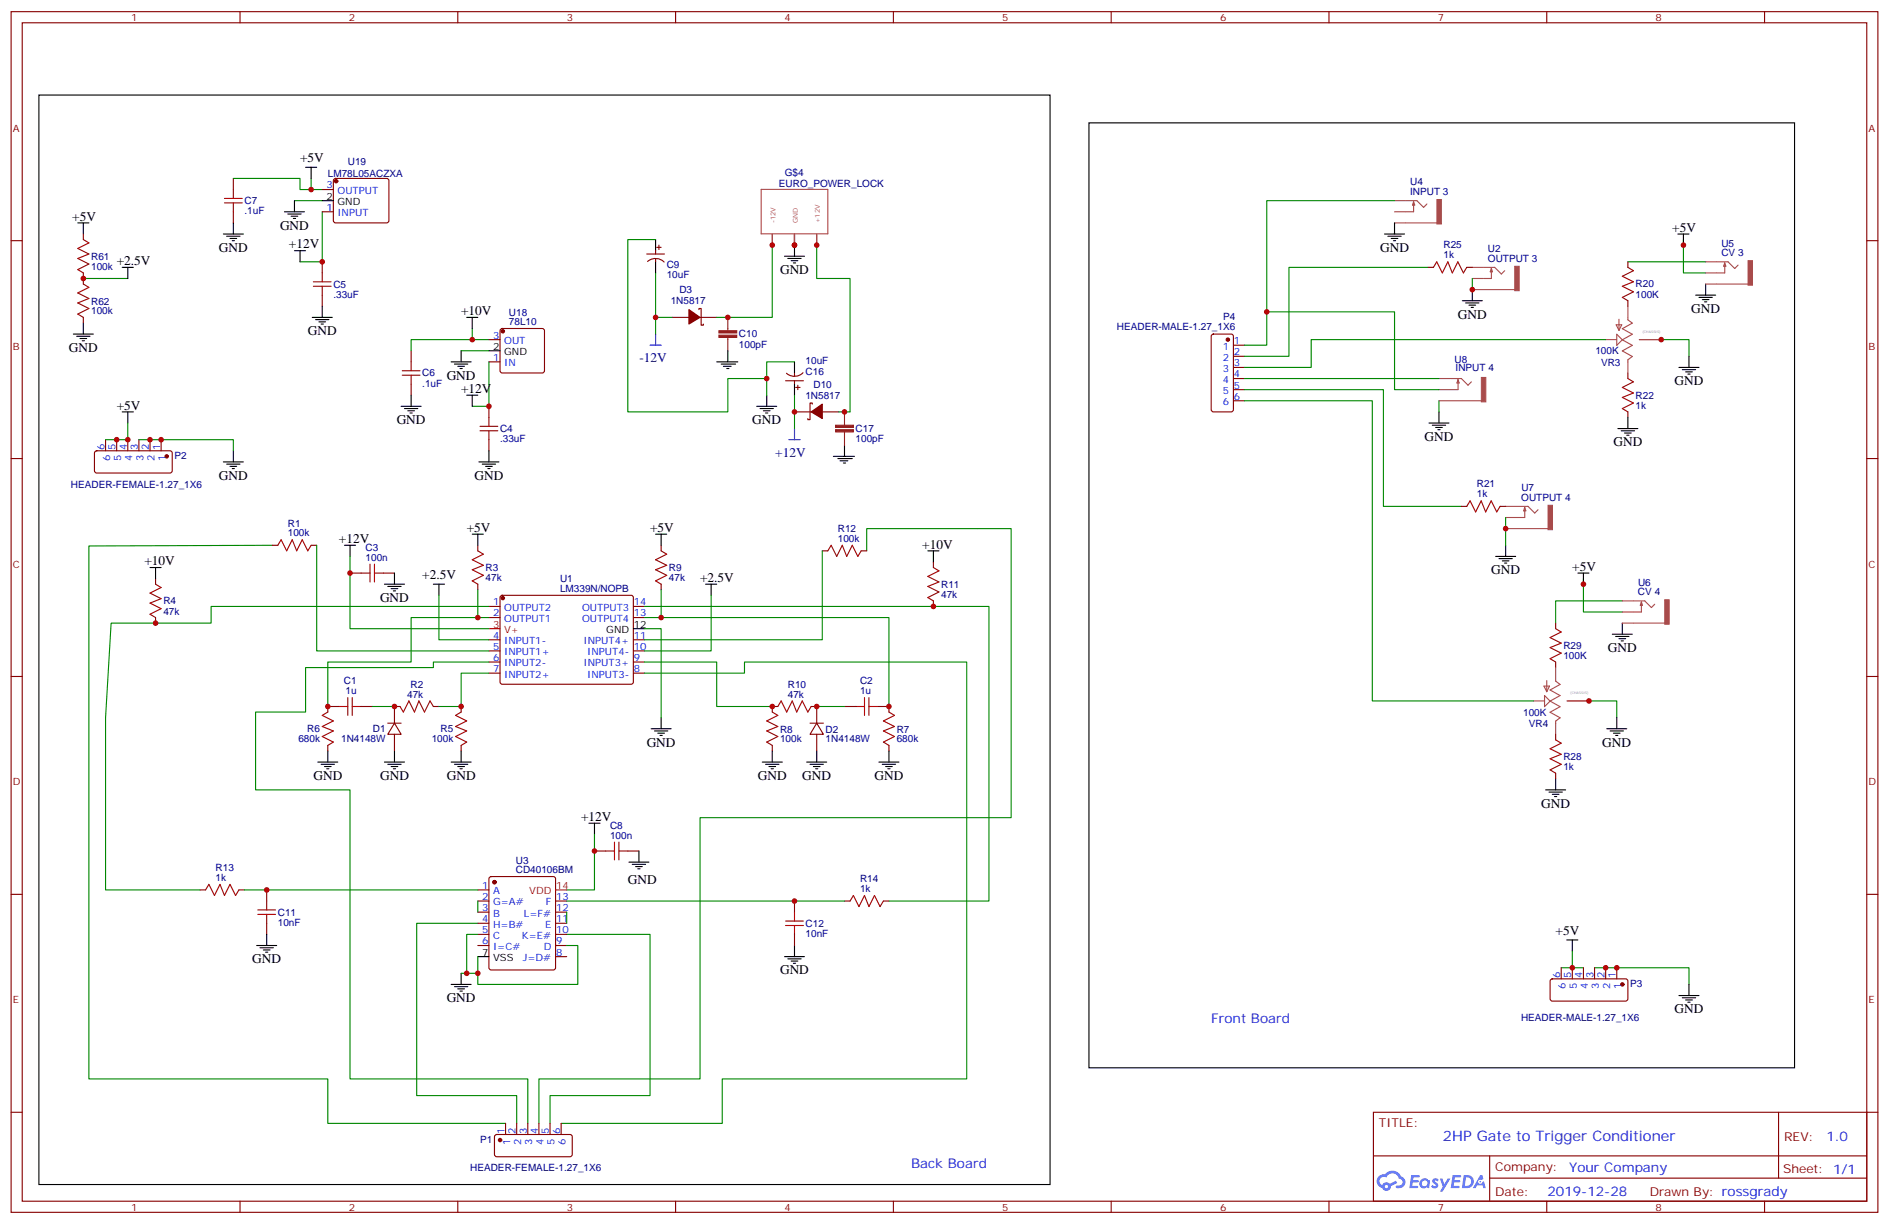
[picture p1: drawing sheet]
<svg xmlns="http://www.w3.org/2000/svg" width="600mm" height="388mm" viewBox="0 0 600 388" stroke-linecap="round" stroke-linejoin="round" font-family="sans-serif">
<g fill="none" stroke="#870000" stroke-width=".35">
<path d="M3.5 3.7h592.7v381h-592.7zM7.1 7.2h585.6v374h-585.6zM76.2 3.7v3.5M145.3 3.7v3.5M214.5 3.7v3.5M283.6 3.7v3.5M352.8 3.7v3.5M421.9 3.7v3.5M491.1 3.7v3.5M560.2 3.7v3.5M3.5 76.4h3.6M592.7 76.4h3.5"/>
<path d="M3.5 145.5h3.6M592.7 145.5h3.5M3.5 214.7h3.6M592.7 214.7h3.5M3.5 283.8h3.6M592.7 283.8h3.5M3.5 353h3.6M436 353h156.7v28.2h-156.7zM564.7 353v20.9M592.7 353h3.5M436.1 366.8h156.4M472.9 373.9h119.6"/>
<path d="M472.9 366.8v14.1M76.2 381.2v3.5M145.3 381.2v3.5M214.5 381.2v3.5M283.6 381.2v3.5M352.8 381.2v3.5M421.9 381.2v3.5M491.1 381.2v3.5M560.2 381.2v3.5"/>
</g>
<g fill="#5487ff">
<path d="M455 374.1a1.22 1.22 0 0 1 1.7 .3l-.3 .6a.47 .47 0 0 0-.4-.4 .47 .47 0 0 0-.5 .2l.2 .2a1.14 1.14 0 0 1 .7 1.7 1.14 1.14 0 0 1-1.9 0l-.2-.2 .5-.5 .7 .4a.29 .29 0 0 0 .4-.2 .29 .29 0 0 0-.3-.4 1.04 1.04 0 0 1-.6-1.7z"/>
<path d="M448 372.9h2.4l.3 .2-.1 .5h-1.8l-.2 .9h1.6l.3 .3-.4 .4h-1.6l-.1 1.1 1.7 .1 .2 .3-.2 .3h-2.7z"/>
<path d="M461.2 372.9l2.7 .2-.2 .5h-1.8l-.1 .9h1.5l.3 .3-.4 .4h-1.5l-.2 1.1 1.7 .1 .2 .3-.2 .3h-2.6z"/>
<path d="M469.9 372.9h.7l.3 1.2-.6 .4a.69 .69 0 0 0-1 .2 .69 .69 0 0 0 .5 1 .69 .69 0 0 0 .8-.6l.5-.3 .6 2.2h-.8l-.2-.9h-1.7l-.5 .9h-.9z"/>
<path d="M457.1 374h.8l.6 1.8 1.1-1.8h.9l-2.5 4.2h-.9l.9-1.6z"/>
<path d="M464.7 372.9l-.6 4.1h1.4a2.11 2.11 0 0 0 2.4-2.1 2.11 2.11 0 0 0-2.5-2zM465.4 373.6a1.43 1.43 0 0 1 1.7 1.6 1.43 1.43 0 0 1-2.1 1.1z"/>
<path d="M451 374.5a1.54 1.54 0 0 0-.1 2.1 1.54 1.54 0 0 0 2.2 .2l.6 .2 .3-2.3-.6-.3a1.49 1.49 0 0 0-2.4 .1zM451.3 375.5a.95 .95 0 0 1 1.9 0 .95 .95 0 0 1-1.9 0z"/>
<path d="M437.7 373.3a2.18 2.18 0 0 0 1.1 3.7 1.44 1.44 0 0 0 1.6 .9 1.44 1.44 0 0 0 1.2-1.5l2-1-.4-.7-2 .9a1.47 1.47 0 0 0-2.4 .5 1.39 1.39 0 0 1-.6-2 1.39 1.39 0 0 1 2-.4 2.12 2.12 0 0 1 2.1-1.3 2.12 2.12 0 0 1 1.9 1.6 1.14 1.14 0 0 1 1.1 1.5 1.14 1.14 0 0 1-1.7 .7 .43 .43 0 0 0-.5 .3 .43 .43 0 0 0 .4 .5 1.98 1.98 0 0 0 2.6-1.2 1.98 1.98 0 0 0-1.3-2.5 3.1 3.1 0 0 0-5.2-.7l-.9 .1zM439.6 376.6a.55 .55 0 0 1 1.1 0 .55 .55 0 0 1-1.1 0z"/>
<circle cx="470" cy="375" r=".26"/>
</g>
<g fill="none" stroke="#870000" stroke-width=".35">
<path d="M74.1 56.6v3.5M106.1 56.8l.4-.2h16.3l.5 .2 .2 .5v12.7l-.3 .5-.4 .2h-16.3l-.5-.2-.2-.5v-12.7zM26.5 74.3v1.7M74.1 67.2v3.5M102.3 60.1h3.5M102.3 67.2h3.5M208.1 79.6v1M208.5 78.5h1.4M209.2 77.8v1.4M26.5 86.6v3.5M102.3 83.1v3.5M102.3 93.7v3.5"/>
<path d="M205.3 80.6h5.7M205.6 83a3.8 3.8 0 0 1 5.2 .2M208.1 82v1.1M221.9 98.2v-.3h.7v5.3h.7v-.4M453.3 84.8h1.8M465.7 84.8h1.7M516.8 83.1v1.7M516.8 95.4v1.8M26.5 100.7v1.8M130.5 111.3v3.5M155.2 107.8h3.5M155.2 114.8h3.5"/>
<path d="M159 104.5l.5-.3h12.7l.5 .3 .2 .5v12.7l-.3 .5-.4 .2h-12.7l-.5-.3-.3-.4v-12.7zM213.4 100.7h5.3M222.2 100.7h5.3M252.2 118.4v1M254.9 118.3a3.8 3.8 0 0 1-5.2 .1M384.8 106.2l.4-.2h5.7l.6 .4 .1 23.6-.5 .6-5.9 .1-.6-.5-.1-23.5zM391.6 109.5h3.5M391.6 113.1h3.5M391.6 116.6h3.5M516.8 118.4v1.7M33.5 139.5v3.6M37 139.5v3.6"/>
<path d="M40.6 139.5v3.6M44.1 139.5v3.6M47.6 139.5v3.6M51.2 139.5v3.6M130.5 121.9v3.5M155.2 128.9v3.6M155.2 139.5v3.6M249.4 120.8h5.7M252.2 120.8v1.1M252.2 130.7h5.3M252.6 122.9h1.4M253.3 122.2v1.4"/>
<path d="M257.9 128.2v-.3h-.7v5.3h-.7v-.4M261.1 130.7h5.2M391.6 120.1h3.5M391.6 123.6h3.5M391.6 127.2h3.5M516.8 130.7v1.8M30.2 143.3l.5-.2h23.5l.5 .7-.1 5.9-.6 .4-23.6-.1-.4-.6v-5.6zM86.4 173h1.8M98.8 173h1.7M151.7 173v1.8M209.9 173v1.8M261.1 174.8h1.7"/>
<path d="M273.4 174.8h1.8M296.3 178.3v1.8M463.9 160.7h1.8M476.2 160.7h1.8M49.4 183.6v1.8M49.4 196v1.7M111.1 181.9h3.6M121.7 181.9h3.5M151.7 185.4v1.7M155.2 192.4h3.5M155.2 196h3.5M159 189.1l.5-.2 41.2 .1 .4 .6-.1 27.1-.6 .4h-41.2l-.5-.7v-26.8z"/>
<path d="M201.1 192.4h3.5M201.1 196h3.5M209.9 185.4v1.7M296.3 190.7v1.7M493.9 197.7v1.8M155.2 203h3.5M155.2 206.6h3.5M155.2 210.1h3.5M155.2 213.6h3.5M201.1 203h3.5M201.1 206.6h3.5M201.1 210.1h3.5"/>
<path d="M201.1 213.6h3.5M493.9 210.1v1.7M104.1 236.5v1.8M107.6 224.2h-3.5v1.8M114.7 224.2h3.5M123.1 229.5h4.3M125.2 229.5l2.2 3.5h-4.3zM125.2 233v5.3M127 224.2h-1.8v5.3M137.6 224.2h1.7M146.4 224.2v1.8M146.4 236.5v1.8"/>
<path d="M245.2 236.5v1.8M246.9 224.2h-1.7v1.8M257.2 229.5h4.2M257.5 224.2h1.8v5.3M259.3 229.5l2.1 3.5h-4.2zM259.3 233v5.3M268.1 224.2h3.5M278.7 224.2h3.5v1.8M282.2 236.5v1.8M493.9 233v1.8M493.9 245.4v1.7M155.5 278.4l.4-.2h19.8l.5 .2 .2 .5v28.2l-.2 .5-.5 .2h-19.8l-.5-.2-.2-.5v-28.2z"/>
<path d="M188.7 270.1h3.6M199.3 270.1h3.5M63.5 282.4h1.8M75.8 282.4h1.8M84.7 282.4v3.5M84.7 293v3.5M151.7 282.4h3.5M151.7 285.9h3.5M151.7 289.5h3.5M151.7 293h3.5M151.7 296.5h3.5M176.4 285.9h3.5"/>
<path d="M176.4 289.5h3.5M176.4 293h3.5M176.4 296.5h3.5M252.2 285.9v3.6M252.2 296.5v3.5M268.1 285.9h1.8M280.5 285.9h1.7M151.7 300h3.5M176.4 300h3.5M176.4 303.6h3.5M492.4 310.8l.4-.2 23.6 .1 .4 .6v5.9l-.7 .5-23.5-.1-.5-.6v-5.7zM495.7 307.1v3.5"/>
<path d="M499.2 307.1v3.5M502.7 307.1v3.5M506.2 307.1v3.5M509.8 307.1v3.5M513.3 307.1v3.5M160.5 356.5v3.5M164 356.5v3.5M167.6 356.5v3.5M171.1 356.5v3.5M174.6 356.5v3.5M178.2 356.5v3.5M157.2 360.2l.5-.2 23.5 .1 .5 .6-.1 5.9-.6 .5-23.6-.1-.4-.6v-5.7z"/>
</g>
<g fill="none" stroke="#000" stroke-width=".35">
<path d="M12.3 30.2h321.1v345.7h-321.1zM345.7 39h224v299.8h-224zM97 53.1h3.5M98.8 53.1v3.5M24.7 70.7h3.5M26.5 70.7v3.6M70.9 74.3h6.4M72 75h4.2M73 75.7h2.1M73.7 76.4h.7M74.1 70.7v3.6M90.3 67.2h6.4"/>
<path d="M91.4 67.9h4.2M92.4 68.6h2.1M93.1 69.3h.7M93.5 79.6h3.5M93.5 63.7v3.5M95.2 79.6v3.5M102.3 63.7h3.5M208.1 76v3.6M252.2 77.8v3.5M439.6 74.3h6.3M440.6 75h4.3M441.7 75.7h2.1"/>
<path d="M442.4 76.4h.7M442.7 70.7v3.6M532.7 74.3h3.5M534.5 74.3v3.5M38.8 84.8h3.5M40.6 84.8v3.6M102.3 97.2v3.5M208.1 83.1v3.5M249.1 81.3h6.3M250.1 82h4.3M251.2 82.7h2.1M251.9 83.4h.7"/>
<path d="M464.3 95.4h6.3M465.3 96.1h4.2M466.4 96.8h2.1M467.1 97.5h.7M467.4 91.9v3.5M538.3 93.7h6.4M539.4 94.4h4.2M540.5 95.1h2.1M541.2 95.8h.7M541.5 90.1v3.6M23.3 106h6.3M24.3 106.7h4.3"/>
<path d="M25.4 107.4h2.1M26.1 108.1h.7M26.5 102.5v3.5M99.1 100.7h6.4M100.2 101.4h4.2M101.2 102.1h2.2M102 102.8h.7M143.2 114.8h6.4M144.3 115.5h4.2M145.3 116.2h2.2M146 116.9h.8M146.4 111.3v3.5"/>
<path d="M148.2 100.7h3.5M149.9 100.7v3.5M155.2 111.3h3.5M227.5 114.8h6.7M229 115.5h4.5M229.7 116.2h2.4M230.7 116.9h.7M231.1 111.3v3.5M252.2 114.8v3.6M533 116.6h6.4M534.1 117.3h4.2M535.2 118h2.1"/>
<path d="M535.9 118.7h.7M536.2 113.1v3.5M38.8 130.7h3.5M40.6 130.7v3.5M127.4 128.9h6.3M128.4 129.6h4.2M129.5 130.4h2.1M130.2 131.1h.7M130.5 125.4v3.5M148.2 125.4h3.5M149.9 125.4v3.5M240.2 128.9h6.4"/>
<path d="M241.3 129.6h4.2M242.4 130.4h2.1M243.1 131.1h.7M243.4 125.4v3.5M252.2 121.9v3.5M453.7 134.2h6.3M454.7 134.9h4.3M455.8 135.6h2.1M456.5 136.3h.7M456.8 130.7v3.5M513.6 136h6.4M514.7 136.7h4.2"/>
<path d="M515.8 137.4h2.1M516.5 138.1h.7M516.8 132.5v3.5M70.9 146.6h6.4M72 147.3h4.2M73 148h2.1M73.7 148.7h.7M74.1 143.1v3.5M152 146.6h6.4M153.1 147.3h4.2M154.2 148h2.1M154.9 148.7h.7"/>
<path d="M155.2 143.1v3.5M264.6 144.8h6.7M266 145.5h4.6M266.7 146.2h2.5M267.8 146.9h.7M268.1 141.3v3.5M109.4 173h3.5M111.1 173v3.6M149.9 169.5h3.6M151.7 169.5v3.5M208.1 169.5h3.6M209.9 169.5v3.5"/>
<path d="M294.6 174.8h3.5M296.3 174.8v3.5M474.8 176.6h6.4M475.9 177.3h4.2M477 178h2.1M477.7 178.7h.7M478 173v3.6M47.6 180.1h3.6M49.4 180.1v3.5M122.1 185.4h6.3M123.1 186.1h4.3M124.2 186.8h2.1"/>
<path d="M124.9 187.5h.7M125.2 181.9v3.5M137.6 185.4h3.5M139.3 185.4v3.5M201.1 199.5h3.5M224 185.4h3.5M225.8 185.4v3.5M500.9 181.9h3.6M502.7 181.9v3.5M515.1 197.7v3.6M511.9 201.3h6.3M512.9 202h4.3"/>
<path d="M514 202.7h2.1M514.7 203.4h.7M104.1 238.3v3.5M125.2 238.3v3.5M146.4 238.3v3.5M206.7 231.2h6.4M207.8 232h4.2M208.8 232.7h2.2M209.5 233.4h.8M209.9 227.7v3.5M245.2 238.3v3.5M259.3 238.3v3.5"/>
<path d="M282.2 238.3v3.5M510.1 231.2h6.4M511.2 232h4.2M512.2 232.7h2.1M512.9 233.4h.7M513.3 227.7v3.5M100.9 241.8h6.3M102 242.5h4.2M103 243.2h2.1M103.7 243.9h.7M122.1 241.8h6.3M123.1 242.5h4.3"/>
<path d="M124.2 243.2h2.1M124.9 243.9h.7M143.2 241.8h6.4M144.3 242.5h4.2M145.3 243.2h2.2M146 243.9h.8M242 241.8h6.4M243.1 242.5h4.2M244.1 243.2h2.1M244.8 243.9h.7M256.1 241.8h6.4M257.2 242.5h4.2"/>
<path d="M258.2 243.2h2.1M258.9 243.9h.7M279 241.8h6.4M280.1 242.5h4.2M281.2 243.2h2.1M281.9 243.9h.7M490.7 250.6h6.4M491.8 251.4h4.2M492.8 252.1h2.1M493.5 252.8h.7M493.9 247.1v3.5M187 261.2h3.5"/>
<path d="M188.7 261.2v3.6M199.7 273.6h6.3M200.7 274.3h4.3M201.8 275h2.1M202.5 275.7h.7M202.8 270.1v3.5M84.7 296.5v3.5M497.4 298.3h3.5M499.2 298.3v3.5M81.5 300h6.3M82.5 300.7h4.3M83.6 301.4h2.1"/>
<path d="M84.3 302.2h.7M143.2 312.4h6.4M144.3 313.1h4.2M145.3 313.8h2.2M146 314.5h.8M146.4 308.9v3.5M151.7 303.6h3.5M249.1 303.6h6.3M250.1 304.3h4.3M251.2 305h2.1M251.9 305.7h.7M252.2 300v3.6"/>
<path d="M533 315.9h6.4M534.1 316.6h4.2M535.2 317.3h2.1M535.9 318h.7M536.2 312.4v3.5"/>
</g>
<path d="M206.4 109.5h3.5M208.1 106v3.5M250.5 139.5h3.5M252.2 136v3.5" fill="none" stroke="#00f" stroke-width=".35"/>
<g fill="#870000" stroke="#870000" stroke-width=".35">
<path d="M257.5 130.7l3.6-2.5v4.6z"/>
<path d="M218.7 98.2l3.5 2.5-3.5 2.1z"/>
<circle cx="159.6" cy="105.1" r=".53"/>
<circle cx="106.7" cy="57.5" r=".53"/>
<circle cx="159.6" cy="189.8" r=".53"/>
<circle cx="158.7" cy="361.8" r=".53"/>
<circle cx="52.9" cy="144.8" r=".53"/>
<circle cx="157" cy="279.9" r=".53"/>
<circle cx="515.1" cy="312.4" r=".53"/>
<circle cx="389.8" cy="107.8" r=".53"/>
</g>
<path d="M231.1 100.7v4.3M231.1 107.1v4.2M268.1 130.7v4.2M268.1 137.1v4.2" fill="none" stroke="#8c2424" stroke-width=".35"/>
<g fill="#8c2424" stroke="#8c2424" stroke-width=".35">
<path d="M265.3 134.9h5.6v.7h-5.6z"/>
<path d="M265.3 136.3h5.6v.8h-5.6z"/>
<path d="M228.2 105h5.7v.7h-5.7z"/>
<path d="M228.2 106.4h5.7v.7h-5.7z"/>
</g>
<g fill="none" stroke="#008700" stroke-width=".35">
<path d="M74.1 56.6h21.1v3.5h3.6M98.8 56.6v3.5h3.5M93.5 63.7h8.8M102.3 67.2v15.9h-7.1M208.1 76h-8.8v54.7h31.8v-10.6h12.3M245.2 77.8v22.9h-17.7M259.3 77.8v10.6h10.6v42.3h-3.6M442.7 63.7h-40.5v45.8h-7.1M534.5 76v10.6h7M26.5 88.4h14.1M208.1 86.6v19.4M402.2 99h40.5v24.6h14.1"/>
<path d="M453.3 84.8h-44.1v28.3h-14.1M467.4 88.4v3.5M516.8 83.1h24.7M146.4 111.3h8.8M149.9 104.2v3.6h5.3M149.9 107.8h-19.4v3.5M155.2 114.8v14.1h-5.3M208.1 100.7h5.3M252.2 114.8h-8.8v10.6M509.8 107.8h-93.5v8.8h-21.2M527.4 107.8h8.8v5.3M40.6 134.2v5.3h-7.1"/>
<path d="M44.1 139.5h30v3.6M252.2 125.4v10.6M395.1 123.6h44.1v37.1h24.7M395.1 127.2h40.6v95.2h51.1M395.1 120.1h61.7M456.8 127.2v3.5M86.4 173l-58.2 .3v169.1h75.9v14.1h56.4M100.5 173v33.6h54.7M111.1 176.6v22.9h44.1M261.1 174.8v28.2h-56.5M275.2 174.8v-7.1h45.8v91.8h-98.8v82.9h-51.1v14.1M478 164.2v8.8"/>
<path d="M139.3 188.9v14.1h15.9M151.7 187.1v8.9h3.5M151.7 196h-21.2v14.1h-26.4v14.1M155.2 192.4h-88.2v5.3h-31.7l-1.8 30v54.7h30M204.6 199.5h5.3v28.2M204.6 192.4h109.4v93.5h-31.8M209.9 187.1v8.9h-5.3M209.9 196h72.3v28.2M225.8 188.9v17.7h-21.2M502.7 183.6v10.6h12.4M515.1 190.7h-21.2v7M155.2 213.6h-8.8v10.6h-7.1"/>
<path d="M155.2 210.1h-17.6v1.7h-40.6v14.2h-15.9v24.6h30v91.8h56.5v14.1M204.6 210.1h22.9v14.1h17.7M204.6 213.6h31.8v-3.5h70.5v132.3h-77.6v14.1h-51.1M118.2 224.2h7M259.3 224.2h8.8M504.5 222.4h8.8v5.3M188.7 264.8v17.6h-8.8M77.6 282.4h74.1M151.7 293h-19.4v54.7h31.7v8.8M151.7 296.5h-3.5v12.4M151.7 285.9v3.6M179.9 296.5h26.5v51.2h-31.8v8.8"/>
<path d="M179.9 285.9h88.2M179.9 289.5v3.5M151.7 303.6v5.3h-5.3M179.9 300h3.5v12.4h-31.7v-3.5M495.7 307.1h7M499.2 301.8v5.3M506.2 307.1h30v5.3"/>
</g>
<g fill="none" stroke="#a10000" stroke-width=".35">
<path d="M26.5 76l1.7 1.1-3.5 1.7 3.5 1.8-3.5 1.4 3.5 1.8-3.5 1.7 1.8 1.1M71.3 64.4h5.6M71.3 63h5.6M74.1 60.1v2.9M74.1 64.4v2.8M26.5 90.1l1.7 1.1-3.5 1.8 3.5 1.7-3.5 1.4 3.5 1.8-3.5 1.8 1.8 1M99.5 90.8h5.6M99.5 89.4h5.6M102.3 86.6v2.8M102.3 90.8v2.9M455.1 84.8l1-1.7 1.8 3.5 1.8-3.5 1.4 3.5 1.7-3.5 1.8 3.5 1.1-1.8M516.8 84.8l1.8 1.1-3.5 1.8 3.5 1.7-3.5 1.4 3.5 1.8-3.5 1.8 1.7 1"/>
<path d="M127.7 119.1h5.6M127.7 117.7h5.6M130.5 114.8v2.9M130.5 119.1v2.8M152.4 136.7h5.6M152.4 135.3h5.6M155.2 132.5v2.8M155.2 136.7v2.8M516.8 120.1l1.8 1.1-3.5 1.7 3.5 1.8-3.5 1.4 3.5 1.8-3.5 1.7 1.7 1.1M88.2 173l1.1-1.7 1.7 3.5 1.8-3.5 1.4 3.5 1.8-3.5 1.7 3.5 1.1-1.8M117.5 179v5.7M118.9 179v5.7"/>
<path d="M151.7 174.8l1.8 1.1-3.6 1.7 3.6 1.8-3.6 1.4 3.6 1.8-3.6 1.7 1.8 1.1M209.9 174.8l1.8 1.1-3.6 1.7 3.6 1.8-3.6 1.4 3.6 1.8-3.6 1.7 1.8 1.1M262.8 174.8l1.1-1.8 1.7 3.6 1.8-3.6 1.4 3.6 1.8-3.6 1.7 3.6 1.1-1.8M465.7 160.7l1-1.8 1.8 3.6 1.8-3.6 1.4 3.6 1.7-3.6 1.8 3.6 1-1.8M49.4 185.4l1.8 1-3.6 1.8 3.6 1.8-3.6 1.4 3.6 1.7-3.6 1.8 1.8 1.1M114.7 181.9h2.8M118.9 181.9h2.8M296.3 180.1l1.8 1.1-3.5 1.7 3.5 1.8-3.5 1.4 3.5 1.8-3.5 1.7 1.7 1.1M493.9 199.5l1.8 1.1-3.6 1.7 3.6 1.8-3.6 1.4 3.6 1.8-3.6 1.7 1.8 1.1M104.1 226l-1.8 1 3.5 1.8-3.5 1.7 3.5 1.5-3.5 1.7 3.5 1.8-1.7 1M107.6 224.2h2.8M110.4 221.4v5.6"/>
<path d="M111.8 224.2h2.9M111.8 221.4v5.6M127 224.2l1.1 1.8 1.7-3.6 1.8 3.6 1.4-3.6 1.8 3.6 1.7-3.6 1.1 1.8M146.4 226l-1.8 1 3.6 1.8-3.6 1.7 3.6 1.5-3.6 1.7 3.6 1.8-1.8 1M245.2 226l1.7 1-3.5 1.8 3.5 1.7-3.5 1.5 3.5 1.7-3.5 1.8 1.8 1M246.9 224.2l1.1-1.8 1.8 3.6 1.7-3.6 1.4 3.6 1.8-3.6 1.8 3.6 1-1.8M271.6 224.2h2.9M274.5 221.4v5.6M275.9 224.2h2.8M275.9 221.4v5.6M282.2 226l1.8 1-3.5 1.8 3.5 1.7-3.5 1.5 3.5 1.7-3.5 1.8 1.7 1M493.9 234.8l1.8 1-3.6 1.8 3.6 1.8-3.6 1.4 3.6 1.7-3.6 1.8 1.8 1.1"/>
<path d="M192.3 270.1h2.8M195.1 267.2v5.7M196.5 267.2v5.7M196.5 270.1h2.8M65.3 282.4l1-1.8 1.8 3.6 1.7-3.6 1.5 3.6 1.7-3.6 1.8 3.6 1-1.8M81.8 288.7h5.7M81.8 290.2h5.7M84.7 285.9v2.8M84.7 290.2v2.8M249.4 292.3h5.7M249.4 293.7h5.7M252.2 289.5v2.8"/>
<path d="M252.2 293.7v2.8M269.9 285.9l1-1.7 1.8 3.5 1.8-3.5 1.4 3.5 1.7-3.5 1.8 3.5 1.1-1.8"/>
</g>
<g fill="none" stroke="#a64a4a" stroke-width=".35">
<path d="M241.7 60.1h21.1v14.1h-21.1zM245.2 74.3v3.5M252.2 74.3v3.5M259.3 74.3v3.5M442.7 63.7h3.5M442.7 67.2h3.5M442.7 70.7h3.5M446.3 63.7h3.5l2.2 2.1 1-1.1M446.3 70.7h9.9M448.8 64v3.2h-2.5M448.8 64l.3 1.1h-.7zM467.4 84.8h3.5"/>
<path d="M467.4 88.4h3.5M467.4 91.9h3.5M471 84.8h3.5l2.2 2.2 1-1.1M471 91.9h9.9M473.5 85.2v3.2h-2.5M473.5 85.2l.3 1.1h-.7zM516.8 97.2v3.5M541.5 83.1h3.5M541.5 86.6h3.5M541.5 90.1h3.5M545.1 83.1h3.5l2.1 2.1 1.1-1.1M545.1 90.1h9.9"/>
<path d="M547.6 83.4v3.2h-2.5M547.6 83.4l.3 1.1h-.7zM509.8 107.8h3.4M513.1 103.1h1.8l-.9 1.7zM513.3 106.1l1.8 1.7-1.8 1.8zM514 101.3v3.5M515.1 107.8l3.1 1.8-3.1 1.8 3.1 1.7-1.4 1.1v4.2M516.8 100.8v.7l1.4 1-3.1 1.8 3.1 1.8-3.1 1.7M520.5 107.8h6.9M456.8 120.1h3.5M456.8 123.6h3.5M456.8 127.2h3.5"/>
<path d="M460.4 120.1h3.6l2.1 2.1 1-1M460.4 127.2h9.9M462.9 120.5v3.1h-2.5M462.9 120.5l.4 1h-.8zM478 160.7h3.5M478 164.2h3.5M478 167.7h3.5M481.6 160.7h3.5l2.1 2.1 1.1-1.1M481.6 167.7h9.9M484.1 161v3.2h-2.5M484.1 161l.3 1.1h-.7zM515.1 190.7h3.4"/>
<path d="M515.1 194.2h3.4M515.1 197.7h3.4M518.6 190.7h3.6l2.1 2.1 1-1.1M518.6 197.7h9.9M521.1 191v3.2h-2.5M521.1 191l.4 1.1h-.7zM490.2 217.7h1.7l-.8 1.8zM491.1 216v3.5M493.9 211.8v3.5M493.9 215.4v.7l1.4 1.1-3.2 1.8 3.2 1.7-3.2 1.8M486.8 222.4h3.5M490.4 220.7l1.7 1.8-1.7 1.7z"/>
<path d="M492.1 222.5l3.2 1.7-3.2 1.8 3.2 1.8-1.4 1v4.2M497.5 222.4h7"/>
</g>
<path d="M155.2 199.5h3.5M176.4 282.4h3.5" fill="none" stroke="#f00" stroke-width=".35"/>
<g fill="#a64a4a" stroke="#a64a4a" stroke-width=".32">
<path d="M528.5 190.3h1.4v7.8h-1.4z"/>
<path d="M555 82.7h1.4v7.8h-1.4z"/>
<path d="M456.2 63.3h1.4v7.8h-1.4z"/>
<path d="M480.9 84.5h1.4v7.8h-1.4z"/>
<path d="M491.5 160.3h1.4v7.8h-1.4z"/>
<path d="M470.3 119.8h1.4v7.7h-1.4z"/>
</g>
<g fill="#c00">
<circle cx="148.2" cy="308.9" r=".88"/>
<circle cx="188.7" cy="270.1" r=".88"/>
<circle cx="40.6" cy="139.5" r=".88"/>
<circle cx="51.2" cy="139.5" r=".88"/>
<circle cx="47.6" cy="139.5" r=".88"/>
<circle cx="208.1" cy="100.7" r=".88"/>
<circle cx="243.4" cy="120.1" r=".88"/>
<circle cx="268.1" cy="130.7" r=".88"/>
<circle cx="252.2" cy="77.8" r=".88"/>
<circle cx="98.8" cy="60.1" r=".88"/>
<circle cx="102.3" cy="83.1" r=".88"/>
<circle cx="155.2" cy="128.9" r=".88"/>
<circle cx="296.3" cy="192.4" r=".88"/>
<circle cx="282.2" cy="224.2" r=".88"/>
<circle cx="245.2" cy="224.2" r=".88"/>
<circle cx="111.1" cy="181.9" r=".88"/>
<circle cx="104.1" cy="224.2" r=".88"/>
<circle cx="151.7" cy="196" r=".88"/>
<circle cx="146.4" cy="224.2" r=".88"/>
<circle cx="125.2" cy="224.2" r=".88"/>
<circle cx="259.3" cy="224.2" r=".88"/>
<circle cx="209.9" cy="196" r=".88"/>
<circle cx="49.4" cy="197.7" r=".88"/>
<circle cx="26.5" cy="88.4" r=".88"/>
<circle cx="149.9" cy="107.8" r=".88"/>
<circle cx="259.3" cy="77.8" r=".88"/>
<circle cx="252.2" cy="130.7" r=".88"/>
<circle cx="245.2" cy="77.8" r=".88"/>
<circle cx="231.1" cy="100.7" r=".88"/>
<circle cx="37" cy="139.5" r=".88"/>
<circle cx="84.7" cy="282.4" r=".88"/>
<circle cx="151.7" cy="308.9" r=".88"/>
<circle cx="252.2" cy="285.9" r=".88"/>
<circle cx="502.7" cy="185.4" r=".88"/>
<circle cx="534.5" cy="77.8" r=".88"/>
<circle cx="509.8" cy="307.1" r=".88"/>
<circle cx="478" cy="167.7" r=".88"/>
<circle cx="402.2" cy="99" r=".88"/>
<circle cx="527.4" cy="107.8" r=".88"/>
<circle cx="504.5" cy="222.4" r=".88"/>
<circle cx="467.4" cy="91.9" r=".88"/>
<circle cx="499.2" cy="307.1" r=".88"/>
<circle cx="513.3" cy="307.1" r=".88"/>
</g>
<text font-size="4.6" fill="#00f" x="458.1" y="362">2HP Gate to Trigger Conditioner</text>
<g font-size="4.2">
<text x="95.2" y="51.5">+5V</text>
<text x="22.9" y="70">+5V</text>
<text x="88.9" y="72.8">GND</text>
<text x="530.9" y="73.6">+5V</text>
<text x="69.5" y="79.9">GND</text>
<text x="91.7" y="78.8">+12V</text>
<text x="438.2" y="79.9">GND</text>
<text x="37" y="84.1">+2.5V</text>
<text x="247.6" y="87">GND</text>
<text x="146.4" y="100">+10V</text>
<text x="462.8" y="101.1">GND</text>
<text x="536.9" y="99.3">GND</text>
<text x="97.7" y="106.4">GND</text>
<text x="21.9" y="111.7">GND</text>
<text x="141.8" y="120.5">GND</text>
<text x="146.4" y="124.7">+12V</text>
<text x="531.6" y="122.2">GND</text>
<text x="37" y="130">+5V</text>
<text x="125.9" y="134.6">GND</text>
<text x="238.8" y="134.6">GND</text>
<text x="452.3" y="139.9">GND</text>
<text x="512.2" y="141.6">GND</text>
<text x="69.5" y="152.2">GND</text>
<text x="150.6" y="152.2">GND</text>
<text x="107.6" y="172.3">+12V</text>
<text x="148.2" y="168.8">+5V</text>
<text x="206.4" y="168.8">+5V</text>
<text x="45.9" y="179.4">+10V</text>
<text x="292.8" y="174.1">+10V</text>
<text x="134.1" y="183.8">+2.5V</text>
<text x="222.2" y="184.7">+2.5V</text>
<text x="473.4" y="182.2">GND</text>
<text x="499.2" y="181.2">+5V</text>
<text x="120.6" y="191">GND</text>
<text x="510.5" y="206.9">GND</text>
<text x="205.3" y="236.9">GND</text>
<text x="508.7" y="236.9">GND</text>
<text x="99.5" y="247.5">GND</text>
<text x="120.7" y="247.5">GND</text>
<text x="141.8" y="247.5">GND</text>
<text x="240.6" y="247.5">GND</text>
<text x="254.7" y="247.5">GND</text>
<text x="277.6" y="247.5">GND</text>
<text x="489.3" y="256.3">GND</text>
<text x="184.5" y="260.5">+12V</text>
<text x="199.3" y="280.6">GND</text>
<text x="493.9" y="296.7">+5V</text>
<text x="80.1" y="305.7">GND</text>
<text x="247.6" y="309.2">GND</text>
<text x="141.8" y="318">GND</text>
<text x="531.6" y="321.6">GND</text>
</g>
<g font-size="4.2" fill="#000080">
<text x="203" y="115">-12V</text>
<text x="246.1" y="145">+12V</text>
</g>
<g font-size="4.2" fill="#00f">
<text x="384.5" y="324.7">Front Board</text>
<text x="579.8" y="362.2">1.0</text>
<text x="289.3" y="370.6">Back Board</text>
<text x="498.2" y="371.8">Your Company</text>
<text x="491.3" y="379.6">2019-12-28</text>
</g>
<g font-size="3.9" fill="#800">
<text x="437.8" y="357.5">TITLE:</text>
<text x="566.4" y="362.2">REV:</text>
<text x="474.7" y="371.7">Company:</text>
<text x="566.1" y="372.4">Sheet: 1/1</text>
<text x="474.7" y="379.4">Date:</text>
<text x="523.7" y="379.5">Drawn By: rossgrady</text>
</g>
<g font-size="3.2" fill="#800">
<text x="41.6" y="6.7">1</text>
<text x="110.8" y="6.7">2</text>
<text x="179.9" y="6.7">3</text>
<text x="249.1" y="6.7">4</text>
<text x="318.2" y="6.7">5</text>
<text x="387.3" y="6.7">6</text>
<text x="456.5" y="6.7">7</text>
<text x="525.6" y="6.7">8</text>
<text x="4.1" y="41.8">A</text>
<text x="593.2" y="41.8">A</text>
<text x="4.1" y="110.9">B</text>
<text x="593.2" y="110.9">B</text>
<text x="4.1" y="180.1">C</text>
<text x="593.2" y="180.1">C</text>
<text x="4.1" y="249.2">D</text>
<text x="593.2" y="249.2">D</text>
<text x="4.1" y="318.4">E</text>
<text x="593.2" y="318.4">E</text>
<text x="41.6" y="384.2">1</text>
<text x="110.8" y="384.2">2</text>
<text x="179.9" y="384.2">3</text>
<text x="249.1" y="384.2">4</text>
<text x="318.2" y="384.2">5</text>
<text x="387.3" y="384.2">6</text>
<text x="456.5" y="384.2">7</text>
<text x="525.6" y="384.2">8</text>
</g>
<g font-size="3.2" fill="#000080">
<text x="110.4" y="52.5">U19</text>
<text x="104.1" y="56">LM78L05ACZXA</text>
<text x="247.3" y="59.5">EURO_POWER_LOCK</text>
<text x="249.1" y="55.8">G$4</text>
<text x="447.7" y="58.9">U4</text>
<text x="77.6" y="64.8">C7</text>
<text x="447.7" y="61.9">INPUT 3</text>
<text x="77.6" y="68">.1uF</text>
<text x="28.9" y="82.5">R61</text>
<text x="458.3" y="82">1k</text>
<text x="458.3" y="78.8">R25</text>
<text x="472.4" y="83.1">OUTPUT 3</text>
<text x="472.4" y="80">U2</text>
<text x="546.5" y="81.3">CV 3</text>
<text x="546.5" y="78.3">U5</text>
<text x="28.9" y="85.7">100k</text>
<text x="211.7" y="88.2">10uF</text>
<text x="211.7" y="84.9">C9</text>
<text x="105.8" y="94.4">.33uF</text>
<text x="105.8" y="91.2">C5</text>
<text x="215.7" y="93">D3</text>
<text x="519.3" y="94.5">100K</text>
<text x="519.3" y="91.2">R20</text>
<text x="28.9" y="99.8">100k</text>
<text x="28.9" y="96.6">R62</text>
<text x="161.6" y="100.1">U18</text>
<text x="213" y="96.5">1N5817</text>
<text x="388.3" y="101.5">P4</text>
<text x="161.6" y="103.2">78L10</text>
<text x="234.6" y="107.1">C10</text>
<text x="354.6" y="104.8">HEADER-MALE-1.27_1X6</text>
<text x="234.6" y="110.3">100pF</text>
<text x="506.5" y="112.5">100K</text>
<text x="134.1" y="119.5">C6</text>
<text x="255.8" y="115.7">10uF</text>
<text x="255.8" y="119">C16</text>
<text x="461.8" y="115.3">U8</text>
<text x="462.1" y="117.8">INPUT 4</text>
<text x="508.3" y="116">VR3</text>
<text x="134.1" y="122.7">.1uF</text>
<text x="258.3" y="123">D10</text>
<text x="255.7" y="126.5">1N5817</text>
<text x="519.3" y="129.7">1k</text>
<text x="519.3" y="126.5">R22</text>
<text x="158.7" y="137.1">C4</text>
<text x="271.6" y="137.1">C17</text>
<text x="158.7" y="140.3">.33uF</text>
<text x="271.6" y="140.3">100pF</text>
<text x="55.4" y="145.5">P2</text>
<text x="22.5" y="154.7">HEADER-FEMALE-1.27_1X6</text>
<text x="468.9" y="154.6">R21</text>
<text x="483" y="155.9">U7</text>
<text x="468.9" y="157.9">1k</text>
<text x="483" y="158.9">OUTPUT 4</text>
<text x="91.4" y="167.2">R1</text>
<text x="91.4" y="170.2">100k</text>
<text x="266" y="172">100k</text>
<text x="266" y="168.9">R12</text>
<text x="116.1" y="178">100n</text>
<text x="116.1" y="174.8">C3</text>
<text x="154.2" y="184.4">47k</text>
<text x="154.2" y="181.2">R3</text>
<text x="177.8" y="184.8">U1</text>
<text x="212.4" y="184.4">47k</text>
<text x="212.4" y="181.3">R9</text>
<text x="520" y="185.9">U6</text>
<text x="51.9" y="191.8">R4</text>
<text x="177.8" y="187.9">LM339N/NOPB</text>
<text x="298.8" y="189.7">47k</text>
<text x="298.8" y="186.6">R11</text>
<text x="520" y="188.9">CV 4</text>
<text x="51.9" y="195">47k</text>
<text x="496.4" y="209.1">100K</text>
<text x="496.4" y="205.9">R29</text>
<text x="109.2" y="217.1">C1</text>
<text x="109.7" y="220.3">1u</text>
<text x="129.3" y="221.4">47k</text>
<text x="130.3" y="218.3">R2</text>
<text x="250.1" y="221.4">47k</text>
<text x="250.1" y="218.3">R10</text>
<text x="273.1" y="220.3">1u</text>
<text x="273.1" y="217.2">C2</text>
<text x="483.6" y="227.1">100K</text>
<text x="97.5" y="232.4">R6</text>
<text x="118.4" y="232.4">D1</text>
<text x="139.9" y="232.4">R5</text>
<text x="247.7" y="232.5">R8</text>
<text x="262.1" y="232.5">D2</text>
<text x="284.7" y="232.5">R7</text>
<text x="485.4" y="230.7">VR4</text>
<text x="94.7" y="235.6">680k</text>
<text x="108.3" y="235.6">1N4148W</text>
<text x="137.1" y="235.6">100k</text>
<text x="247.6" y="235.6">100k</text>
<text x="262.1" y="235.6">1N4148W</text>
<text x="284.7" y="235.6">680k</text>
<text x="496.4" y="244.4">1k</text>
<text x="496.4" y="241.1">R28</text>
<text x="193.7" y="263">C8</text>
<text x="193.7" y="266.2">100n</text>
<text x="163.8" y="274">U3</text>
<text x="68.4" y="279.6">1k</text>
<text x="68.5" y="276.4">R13</text>
<text x="163.8" y="277.1">CD40106BM</text>
<text x="273.1" y="279.9">R14</text>
<text x="273.1" y="283.1">1k</text>
<text x="88.2" y="293.8">10nF</text>
<text x="88.2" y="290.6">C11</text>
<text x="255.8" y="297.3">10nF</text>
<text x="255.8" y="294.1">C12</text>
<text x="517.5" y="313.2">P3</text>
<text x="482.9" y="324.1">HEADER-MALE-1.27_1X6</text>
<text x="152.4" y="362.6">P1</text>
<text x="149.3" y="371.7">HEADER-FEMALE-1.27_1X6</text>
</g>
<g font-size="3.2" fill="#00f">
<text x="103.6" y="59.8">3</text>
<text x="107.1" y="61.6">OUTPUT</text>
<text x="103.6" y="66.9">1</text>
<text x="107.1" y="68.6">INPUT</text>
<text x="156.6" y="107.4">3</text>
<text x="160.1" y="109.2">OUT</text>
<text x="388.3" y="110.9">1</text>
<text x="391.8" y="109.2">1</text>
<text x="391.8" y="112.7">2</text>
<text x="156.6" y="114.5">1</text>
<text x="160.1" y="116.2">IN</text>
<text x="388.3" y="114.5">2</text>
<text x="388.3" y="118">3</text>
<text x="391.8" y="116.2">3</text>
<text x="391.8" y="119.8">4</text>
<text x="388.3" y="121.5">4</text>
<text x="388.3" y="125.1">5</text>
<text x="391.8" y="123.3">5</text>
<text x="388.3" y="128.6">6</text>
<text x="391.8" y="126.8">6</text>
<text x="33.2" y="142.9" transform="rotate(-90 33.2 142.9)">6</text>
<text x="36.7" y="142.9" transform="rotate(-90 36.7 142.9)">5</text>
<text x="40.2" y="142.9" transform="rotate(-90 40.2 142.9)">4</text>
<text x="43.7" y="142.9" transform="rotate(-90 43.7 142.9)">3</text>
<text x="47.3" y="142.9" transform="rotate(-90 47.3 142.9)">2</text>
<text x="50.8" y="142.9" transform="rotate(-90 50.8 142.9)">1</text>
<text x="34.9" y="146.4" transform="rotate(-90 34.9 146.4)">6</text>
<text x="38.5" y="146.4" transform="rotate(-90 38.5 146.4)">5</text>
<text x="42" y="146.4" transform="rotate(-90 42 146.4)">4</text>
<text x="45.5" y="146.4" transform="rotate(-90 45.5 146.4)">3</text>
<text x="49" y="146.4" transform="rotate(-90 49 146.4)">2</text>
<text x="52.6" y="146.4" transform="rotate(-90 52.6 146.4)">1</text>
<text x="156.6" y="192.1">1</text>
<text x="156.6" y="195.6">2</text>
<text x="160.1" y="193.9">OUTPUT2</text>
<text x="160.1" y="197.4">OUTPUT1</text>
<text x="184.8" y="197.4">OUTPUT4</text>
<text x="184.8" y="193.9">OUTPUT3</text>
<text x="201.3" y="195.6">13</text>
<text x="201.3" y="192.1">14</text>
<text x="156.6" y="202.7">4</text>
<text x="201.3" y="202.7">11</text>
<text x="156.6" y="206.2">5</text>
<text x="156.6" y="209.7">6</text>
<text x="160.1" y="204.4">INPUT1-</text>
<text x="160.1" y="208">INPUT1+</text>
<text x="185.3" y="204.4">INPUT4+</text>
<text x="186.4" y="208">INPUT4-</text>
<text x="201.3" y="209.7">9</text>
<text x="201.3" y="206.2">10</text>
<text x="156.6" y="213.3">7</text>
<text x="160.1" y="211.5">INPUT2-</text>
<text x="160.1" y="215">INPUT2+</text>
<text x="185.3" y="211.5">INPUT3+</text>
<text x="186.4" y="215">INPUT3-</text>
<text x="201.3" y="213.3">8</text>
<text x="153" y="282">1</text>
<text x="153" y="285.6">2</text>
<text x="156.5" y="283.8">A</text>
<text x="156.5" y="287.3">G=A#</text>
<text x="173.3" y="287.3">F</text>
<text x="176.6" y="285.6">13</text>
<text x="153" y="289.1">3</text>
<text x="153" y="292.6">4</text>
<text x="156.5" y="290.9">B</text>
<text x="166.3" y="290.9">L=F#</text>
<text x="176.6" y="292.6">11</text>
<text x="176.6" y="289.1">12</text>
<text x="153" y="296.2">5</text>
<text x="153" y="299.7">6</text>
<text x="156.5" y="294.4">H=B#</text>
<text x="156.5" y="297.9">C</text>
<text x="165.7" y="297.9">K=E#</text>
<text x="173.1" y="294.4">E</text>
<text x="176.6" y="299.7">9</text>
<text x="176.6" y="296.2">10</text>
<text x="156.5" y="301.4">I=C#</text>
<text x="166" y="305">J=D#</text>
<text x="172.6" y="301.4">D</text>
<text x="176.6" y="303.2">8</text>
<text x="495.3" y="310.4" transform="rotate(-90 495.3 310.4)">6</text>
<text x="498.8" y="310.4" transform="rotate(-90 498.8 310.4)">5</text>
<text x="502.4" y="310.4" transform="rotate(-90 502.4 310.4)">4</text>
<text x="505.9" y="310.4" transform="rotate(-90 505.9 310.4)">3</text>
<text x="509.4" y="310.4" transform="rotate(-90 509.4 310.4)">2</text>
<text x="512.9" y="310.4" transform="rotate(-90 512.9 310.4)">1</text>
<text x="497.1" y="313.9" transform="rotate(-90 497.1 313.9)">6</text>
<text x="500.6" y="313.9" transform="rotate(-90 500.6 313.9)">5</text>
<text x="504.1" y="313.9" transform="rotate(-90 504.1 313.9)">4</text>
<text x="507.6" y="313.9" transform="rotate(-90 507.6 313.9)">3</text>
<text x="511.2" y="313.9" transform="rotate(-90 511.2 313.9)">2</text>
<text x="514.7" y="313.9" transform="rotate(-90 514.7 313.9)">1</text>
<text x="160.2" y="359.8" transform="rotate(-90 160.2 359.8)">1</text>
<text x="163.7" y="359.8" transform="rotate(-90 163.7 359.8)">2</text>
<text x="167.2" y="359.8" transform="rotate(-90 167.2 359.8)">3</text>
<text x="170.7" y="359.8" transform="rotate(-90 170.7 359.8)">4</text>
<text x="174.3" y="359.8" transform="rotate(-90 174.3 359.8)">5</text>
<text x="177.8" y="359.8" transform="rotate(-90 177.8 359.8)">6</text>
<text x="161.9" y="363.3" transform="rotate(-90 161.9 363.3)">1</text>
<text x="165.5" y="363.3" transform="rotate(-90 165.5 363.3)">2</text>
<text x="169" y="363.3" transform="rotate(-90 169 363.3)">3</text>
<text x="172.5" y="363.3" transform="rotate(-90 172.5 363.3)">4</text>
<text x="176" y="363.3" transform="rotate(-90 176 363.3)">5</text>
<text x="179.6" y="363.3" transform="rotate(-90 179.6 363.3)">6</text>
</g>
<g font-size="3.2">
<text x="103.6" y="63.3">2</text>
<text x="107.1" y="65.1">GND</text>
<text x="156.6" y="110.9">2</text>
<text x="160.1" y="112.7">GND</text>
<text x="192.5" y="200.9">GND</text>
<text x="201.3" y="199.1">12</text>
<text x="153" y="303.2">7</text>
<text x="156.5" y="305">VSS</text>
</g>
<g font-size="3.2" fill="#f00">
<text x="156.6" y="199.1">3</text>
<text x="160.1" y="200.9">V+</text>
<text x="168" y="283.8">VDD</text>
<text x="176.6" y="282">14</text>
</g>
<g font-size="2.1" fill="#a54b4b">
<text x="246.2" y="70.8" transform="rotate(-90 246.2 70.8)">-12V</text>
<text x="253.3" y="70.8" transform="rotate(-90 253.3 70.8)">GND</text>
<text x="260.3" y="70.8" transform="rotate(-90 260.3 70.8)">+12V</text>
</g>
<g font-size="1.1" fill="#838383">
<text x="521.5" y="105.5">(CHASSIS)</text>
<text x="498.5" y="220.2">(CHASSIS)</text>
</g>
</svg>
